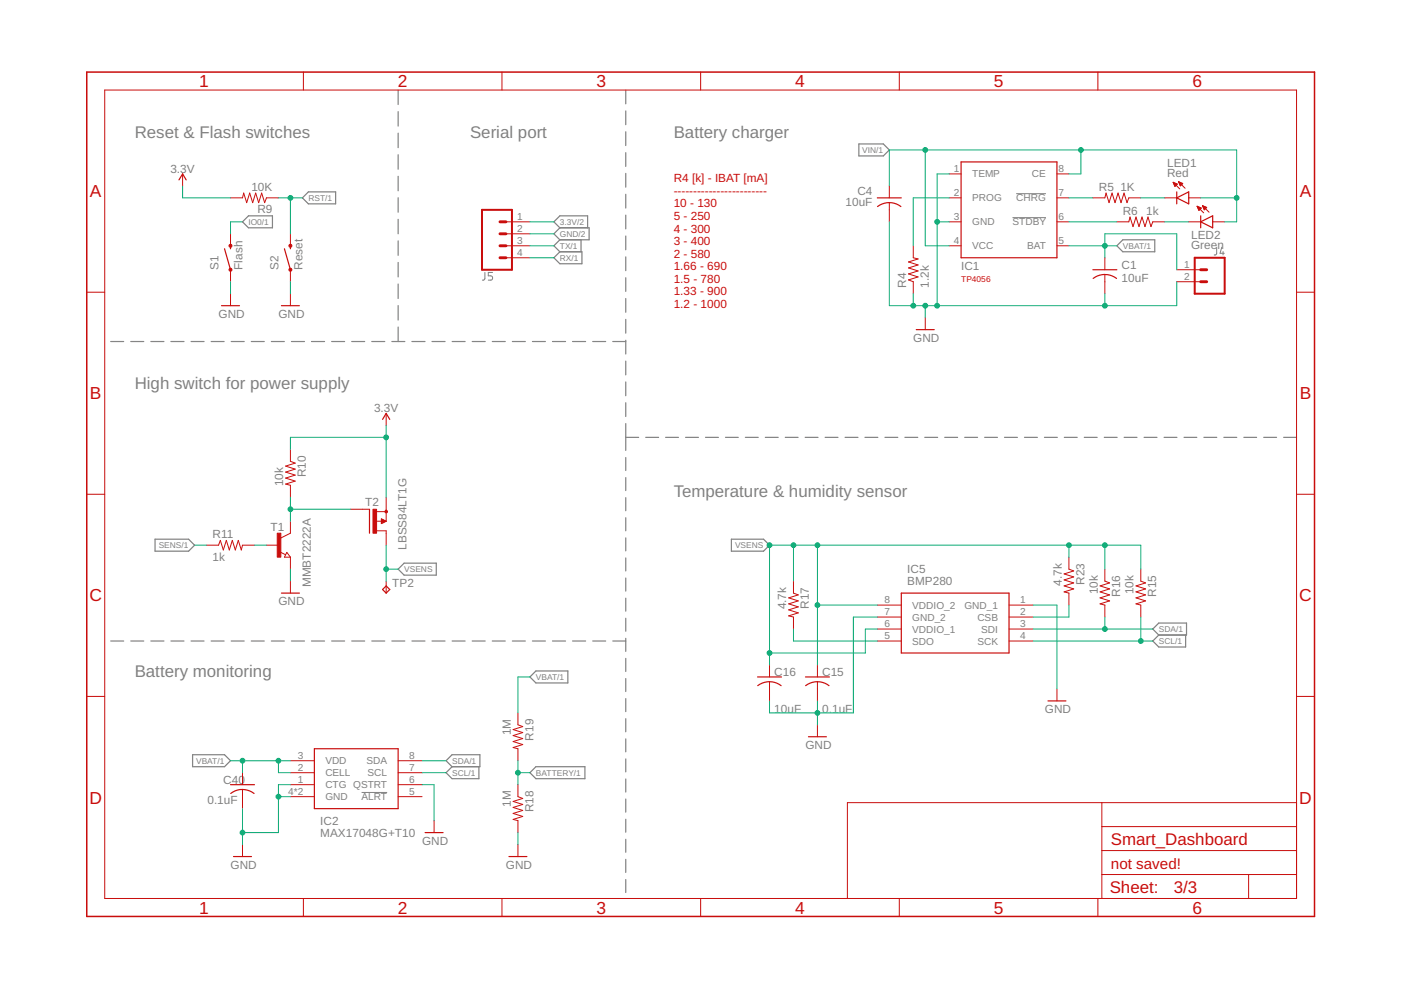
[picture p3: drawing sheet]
<svg xmlns="http://www.w3.org/2000/svg" width="297mm" height="210mm" viewBox="0 0 297 210" stroke-linecap="round" stroke-linejoin="round" font-family="sans-serif">
<g fill="none" stroke="#808080" stroke-width=".25">
<path d="M84.4 19.1v3.1M132.7 19.1v2.9M84.4 23.7v3M84.4 28.2v3.1M84.4 32.8v3.1M84.4 37.4v3M132.7 23.5v2.9M132.7 27.9v3M132.7 32.4v2.9M132.7 36.8v2.9M182.1 30.5h5.2l1.3 1.3-1.3 1.3h-5.2zM51.4 47l1.3-1.2h5.1v2.5h-5.1z"/>
<path d="M64.1 42l1.3-1.3h5.8v2.5h-5.8zM84.4 41.9v3.1M84.4 46.5v3.1M84.4 51.1v3M84.4 55.6v3.1M118.7 48.3l-1.3 1.3 1.3 1.2M118.7 48.3h6.2v2.5h-6.2M118.7 48.3l-1.3-1.3 1.3-1.2h5.9v2.5M118.7 53.4h4.7v2.5h-4.7l-1.3-1.2zM118.7 50.8l-1.3 1.3 1.3 1.3M123.2 50.8v2.6M132.7 41.2v2.9"/>
<path d="M132.7 45.6v2.9M132.7 50v3M132.7 54.5v2.9M132.7 58.9v2.9M238.1 50.8h6.7v2.6h-6.7l-1.3-1.3zM23.5 72.4h2.7M27.7 72.4h2.8M32 72.4h2.8M36.2 72.4h2.8M40.5 72.4h2.8M44.8 72.4h2.7M49 72.4h2.8"/>
<path d="M53.3 72.4h2.7M57.5 72.4h2.8M61.8 72.4h2.8M66 72.4h2.8M70.3 72.4h2.8M74.6 72.4h2.7M78.8 72.4h2.8M83.1 72.4h2.7M84.4 60.2v3.1M84.4 64.8v3.1M84.4 69.3v3.1M87.3 72.4h2.8"/>
<path d="M91.6 72.4h2.8M95.9 72.4h2.7M100.1 72.4h2.8M104.4 72.4h2.7M108.6 72.4h2.8M112.9 72.4h2.7M117.1 72.4h2.8M121.4 72.4h2.8M125.7 72.4h2.7M129.9 72.4h2.8M132.7 63.3v2.9M132.7 67.7v2.9"/>
<path d="M132.7 72.1v3M132.7 76.6v2.9M132.7 81v2.9M132.7 85.4v2.9M132.7 89.8v5.7M132.7 97v2.8M132.7 92.7h2.7M136.9 92.7h2.7M141.1 92.7h2.7M145.4 92.7h2.7M149.6 92.7h2.7M153.8 92.7h2.7"/>
<path d="M158 92.7h2.8M162.3 92.7h2.7M166.5 92.7h2.7M170.7 92.7h2.7M174.9 92.7h2.8M179.2 92.7h2.7M183.4 92.7h2.7M187.6 92.7h2.8M191.9 92.7h2.7M196.1 92.7h2.7M200.3 92.7h2.7M204.5 92.7h2.8"/>
<path d="M208.8 92.7h2.7M213 92.7h2.7M217.2 92.7h2.7M221.4 92.7h2.8M225.7 92.7h2.7M229.9 92.7h2.7M234.1 92.7h2.8M238.3 92.7h2.8M242.6 92.7h2.7M246.8 92.7h2.7M251 92.7h2.7M255.2 92.7h2.8"/>
<path d="M259.5 92.7h2.7M263.7 92.7h2.7M267.9 92.7h2.8M272.2 92.7h2.7M32.9 114.3h7.1l1.3 1.3-1.3 1.3h-7.1zM132.7 101.3v2.7M132.7 105.5v2.8M132.7 109.8v2.7M132.7 114v2.8M132.7 118.3v2.8M155.1 114.3h6.8l1.3 1.3-1.3 1.3h-6.8zM23.5 135.9h2.7"/>
<path d="M27.7 135.9h2.8M32 135.9h2.8M36.2 135.9h2.8M40.5 135.9h2.8M44.8 135.9h2.7M49 135.9h2.8M53.3 135.9h2.7M57.5 135.9h2.8M61.8 135.9h2.8M66 135.9h2.8M70.3 135.9h2.8M74.6 135.9h2.7"/>
<path d="M78.8 135.9h2.8M83.1 135.9h2.7M84.4 120.7l1.3-1.3h6.8v2.5h-6.8zM87.3 135.9h2.8M91.6 135.9h2.8M95.9 135.9h2.7M100.1 135.9h2.8M104.4 135.9h2.7M108.6 135.9h2.8M112.9 135.9h2.7M117.1 135.9h2.8M121.4 135.9h2.8"/>
<path d="M125.7 135.9h2.7M129.9 135.9h2.8M132.7 122.6v2.7M132.7 126.8v2.8M132.7 131.1v2.7M132.7 135.3v2.8M132.7 139.6v2.8M244.4 133.4l1.3-1.3h5.9v2.5h-5.9zM245.7 134.6l-1.3 1.3 1.3 1.3h5.7v-2.6M112.4 143.5l1.2-1.2h6.8v2.5h-6.8zM132.7 143.9v2.7M132.7 148.1v2.8"/>
<path d="M132.7 152.4v2.8M132.7 156.7v2.7M40.8 160h6.8l1.3 1.3-1.3 1.3h-6.8zM94.6 161.3l1.2-1.3h5.9v2.6h-5.9zM95.8 162.6l-1.2 1.2 1.2 1.3h5.7v-2.5M113.6 162.6h10.4v2.5h-10.4l-1.2-1.3zM132.7 160.9v2.8M132.7 165.2v2.7M132.7 169.4v2.8M132.7 173.7v2.7M132.7 177.9v2.8M132.7 182.2v2.8"/>
<path d="M132.7 186.5v2.7"/>
</g>
<path d="M102.8 57.8v1.4l-.2 .2h-.3M104.4 57.8h-.9v.7h.6a.46 .46 0 0 1 .3 .4 .46 .46 0 0 1-.3 .5h-.6M214.7 46.1h7.1M215.5 41.1h6.3M258 52.4l-.1 1.4-.5 .3M259 52.4l-.3 1.3h.9M259.3 53.3v.8M76.7 168h5.4" fill="none" stroke="#808080" stroke-width=".21"/>
<g fill="none" stroke="#c90d0c" stroke-width=".21">
<path d="M22.2 19.1h252.7v171.4h-252.7zM64.3 15.3v3.8M106.4 15.3v3.8M148.5 15.3v3.8M190.7 15.3v3.8M232.8 15.3v3.8M38.7 36.9v2.5M188.6 39.4v2.6M201.2 36.9h2.6M224.1 36.9h2.5M248.7 38.7l1.4 1.3M248.7 38.7l.9 .3-.5 .5z"/>
<path d="M248.8 38.7h.1M248.8 38.8h.4M248.9 39h.6M248.9 39.1h.7M249 39.2h.4M249 39.3h.3M249.1 39.4h.1M249.9 38.5l1.4 1.4M249.9 38.5l.9 .4-.5 .5zM249.9 38.6h.2M250 38.7h.3M250 38.8h.6"/>
<path d="M250.1 39h.6M250.1 39.1h.5M250.2 39.2h.3M250.2 39.3h.1M48.9 42h2.5l.3-1.1 .6 2.1 .6-2.1 .7 2.1 .6-2.1 .6 2.1 .7-2.1 .6 2.1 .4-1h2.5M48.9 49.6v2.5M48.9 57.2v2.5M61.6 49.6v2.5M61.6 57.2v2.5M107.3 47h5.1M107.3 52.1h5.1M107.3 49.6h5.1"/>
<path d="M107.3 54.7h5.1M188.6 43v4M193.6 52.1v2.6l1 .2-2 .6 2 .7-2 .6 2 .6-2 .7 2 .6-2 .7 1 .3v2.6M201.2 42h2.6M201.2 47h2.6M201.2 52.1h2.6M224.1 42h2.5M224.1 47h2.5M224.1 52.1h2.5M231.7 42h2.6l.2-1.1 .6 2.1 .7-2.1 .6 2.1 .6-2.1 .7 2.1 .6-2.1 .7 2.1 .3-1h2.6M234.3 54.7v2.5M234.3 58.2v4.1"/>
<path d="M236.8 47h2.5l.3-1 .6 2 .7-2 .6 2 .6-2 .7 2 .6-2 .6 2 .4-1h2.6M247 42h2.5M249.5 59.7h5.1M249.5 57.2h5.1M252 42h2.6M252 47h2.6M253.8 43.7l1.4 1.4M253.8 43.7l.9 .4-.5 .5zM253.8 43.8h.1M253.9 43.9h.3M253.9 44h.6M254 44.2h.7"/>
<path d="M254 44.3h.5M254.1 44.4h.3M254.1 44.5h.2M255 43.6l1.3 1.4M255 43.6l.8 .4-.5 .5zM255 43.7h.1M255 43.8h.4M255.1 43.9h.6M255.1 44h.7M255.2 44.2h.5M255.2 44.3h.3M255.3 44.4h.1"/>
<path d="M257.1 47h2.6M18.4 62h3.8M48.9 62.3v2.5M61.6 62.3v2.5M196.2 67.4v2.5M274.9 62h3.8M61.6 95.3v2.5l1 .4-2 .6 2 .7-2 .6 2 .6-2 .7 2 .6-2 .6 1 .3v2.5M81.9 87.7v2.5M18.4 104.8h3.8M43.8 115.6h2.5l.4-1 .6 2 .7-2 .6 2 .7-2 .6 2 .6-2 .7 2 .2-1h2.6M56.5 115.6h2.5M59.3 117l1.3 .6"/>
<path d="M60.8 117.1l.8 1h-1.3zM61.6 110.5v2.6l-2.1 1M61.6 118.1v2.6M74.3 108h3.9M79.3 112.5h2.6v3.1M79.3 110.5h2.6M79.3 108.5h2.6M80.9 110l1 .5-1 .5zM80.9 111h.1M80.9 110.8h.3M80.9 110.7h.5M80.9 110.6h.8"/>
<path d="M80.9 110.4h.7M80.9 110.2h.4M80.9 110.1h.2M81.9 105.4v5.1M226.6 118.1v2.6l1 .4-2 .6 2 .6-2 .7 2 .6-2 .6 2 .7-2 .6 1 .3v2.5M274.9 104.8h3.8M61.6 123.2v2.6M81.9 123.2v2.6M168.2 123.2v2.6l1 .3-2 .7 2 .6-2 .6 2 .7-2 .6 2 .6-2 .7 1 .2v2.6M186 128.3h5.1M186 130.8h5.1M186 133.4h5.1"/>
<path d="M186 135.9h5.1M213.9 128.3h5.1M213.9 130.8h5.1M213.9 133.4h5.1M213.9 135.9h5.1M234.3 120.7v2.5l1 .4-2.1 .6 2.1 .7-2.1 .6 2.1 .6-2.1 .7 2.1 .6-2.1 .6 1.1 .3v2.5M241.9 120.7v2.5l1 .4-2 .6 2 .7-2 .6 2 .6-2 .7 2 .6-2 .6 1 .3v2.5M18.4 147.7h3.8M109.8 151.2v2.5l1 .4-2 .6 2 .6-2 .7 2 .6-2 .6 2 .7-2 .6 1 .2v2.6M163.2 141v2.5M163.2 144.5v4.1M173.3 141v2.5"/>
<path d="M173.3 144.5v4.1M173.3 153.7v2.5M224.1 146.1v2.5M274.9 147.7h3.8M51.4 163.8v2.6M51.4 167.4v4M51.4 179.1v2.5M61.6 166.4h5.1M61.6 163.8h5.1M61.6 161.3h5.1M61.6 168.9h5.1M84.4 166.4h5.1"/>
<path d="M84.4 163.8h5.1M84.4 161.3h5.1M84.4 168.9h5.1M92 174v2.5M109.8 166.4v2.5l1 .4-2 .6 2 .7-2 .6 2 .6-2 .7 2 .6-2 .6 1 .3v2.5M109.8 179.1v2.5M233.6 170.2v20.3M233.6 175.3h41.3M274.9 170.2h-95.2v20.3M64.3 190.5v3.8M106.4 190.5v3.8M148.5 190.5v3.8"/>
<path d="M190.7 190.5v3.8M232.8 190.5v3.8M233.6 185.4h41.3M233.6 180.3h41.3M264.7 185.4v5.1"/>
</g>
<path d="M18.4 15.3h260.3v179h-260.3z" fill="none" stroke="#c90d0c" stroke-width=".32"/>
<g fill="#c90d0c" stroke="#c90d0c" stroke-width=".21">
<path d="M58.8 113.1h.7v5h-.7z"/>
<path d="M79.1 108h.7v5.1h-.7z"/>
</g>
<g fill="#c90d0c" stroke="#c90d0c" stroke-width=".21">
<path d="M81.7 108.3h.4v.4h-.4z" fill-rule="evenodd"/>
<circle cx="61.6" cy="57.2" r=".33"/>
<circle cx="61.6" cy="52.1" r=".33"/>
<circle cx="48.9" cy="57.2" r=".33"/>
<circle cx="48.9" cy="52.1" r=".33"/>
</g>
<g fill="none" stroke="#c90d0c" stroke-width=".25">
<path d="M38 38.1l.7-1.2 .8 1.2M203.8 34.3h20.3v20.4h-20.3zM47.6 52.7l1.3 4.5M48.9 52.1v.6M60.3 52.7l1.3 4.5M61.6 52.1v.6M186 42h5.1M188.6 42.9l-1.6 .4-.9 .5M188.6 43l1.5 .3 .9 .5M231.7 57.2h5.1M231.8 59a4 4 0 0 1 4.9 0M249.5 42l2.5-1.3v2.5z"/>
<path d="M249.5 40.7v2.5M254.6 47l2.5-1.2v2.5zM254.6 45.8v2.5M47 64.8h3.8M59.7 64.8h3.8M194.3 69.9h3.8M81.1 88.9l.8-1.2 .7 1.2M78.3 108v5.1M59.7 125.8h3.8M81.1 125l.8-.8 .7 .8-.7 .8zM191.1 125.8h22.8v12.7h-22.8zM66.7 158.7h17.7v12.7h-17.7z"/>
<path d="M160.6 143.5h5.1M160.7 145.4a4 4 0 0 1 4.9 0M170.8 143.5h5.1M170.8 145.4a4 4 0 0 1 5 0M171.4 156.2h3.8M222.2 148.6h3.8M48.9 166.4h5.1M48.9 168.2a4 4 0 0 1 5 0M90.1 176.5h3.8M49.5 181.6h3.8M107.9 181.6h3.8"/>
</g>
<path d="M102.2 44.5h6.3v12.7h-6.3zM253.3 54.7h6.4v7.6h-6.4z" fill="none" stroke="#c90d0c" stroke-width=".42"/>
<path d="M106 52.1h1.3M106 49.6h1.3M106 47h1.3M106 54.7h1.3M254.6 57.2h1.2M254.6 59.7h1.2" fill="none" stroke="#c90d0c" stroke-width=".61"/>
<g fill="none" stroke="#0dab76" stroke-width=".21">
<path d="M38.7 39.4v2.6h10.2M188.6 39.4v-7.6h73.6v15.2h-2.5M196.2 31.8v20.3h5M201.2 36.9h-2.5v27.9M229.2 31.8v5.1h-2.6M48.9 59.7v2.6M51.4 47h-2.5v2.6M59 42h5.1M61.6 42v7.6M61.6 59.7v2.6M112.4 47h5M112.4 49.6h5"/>
<path d="M112.4 52.1h5M112.4 54.7h5M188.6 47v17.8h60.9v-5.1M198.7 47h2.5M201.2 42h-7.6v10.1M226.6 47h10.2M226.6 42h5.1M226.6 52.1h10.2M234.3 54.7v-5.1h15.2v7.6M241.9 42h5.1M247 47h5M254.6 42h7.6"/>
<path d="M193.6 62.3v2.5M196.2 64.8v2.6M234.3 62.3v2.5M81.9 92.7h-20.3v2.6M81.9 90.2v15.2M41.3 115.6h2.5M54 115.6h2.5M61.6 105.4v5.1M61.6 108h12.7M81.9 115.6v7.6M168.2 115.6v7.6M173.3 115.6v25.4"/>
<path d="M226.6 115.6v2.5M234.3 115.6v5.1M61.6 120.7v2.5M81.9 120.7h2.5M168.2 133.4v2.5h17.8M173.3 128.3h12.7M186 130.8h-5.1v20.4h-17.7v-2.6M186 133.4h-2.5v5.1h-20.3M219 128.3h5.1v17.8M219 133.4h25.4M219 135.9h25.4M226.6 128.3v2.5h-7.6"/>
<path d="M234.3 130.8v2.6M241.9 120.7v-5.1h-78.7v25.4M241.9 130.8v5.1M112.4 143.5h-2.6v7.7M173.3 148.6v5.1M48.9 161.3h12.7M51.4 161.3v2.5M51.4 171.4v7.7M59 168.9h2.6M59 161.3v2.5h2.6M61.6 166.4h-2.6v10.1h-7.6M89.5 166.4h2.5v7.6"/>
<path d="M89.5 163.8h5.1M89.5 161.3h5.1M109.8 161.3v5.1M109.8 176.5v2.6M109.8 163.8h2.6"/>
</g>
<g fill="#0dab76" stroke="#0dab76" stroke-width=".21">
<circle cx="173.3" cy="151.2" r=".51"/>
<circle cx="196.2" cy="64.8" r=".51"/>
<circle cx="198.7" cy="64.8" r=".51"/>
<circle cx="193.6" cy="64.8" r=".51"/>
<circle cx="234.3" cy="64.8" r=".51"/>
<circle cx="198.7" cy="47" r=".51"/>
<circle cx="51.4" cy="176.5" r=".51"/>
<circle cx="59" cy="168.9" r=".51"/>
<circle cx="81.9" cy="120.7" r=".51"/>
<circle cx="168.2" cy="115.6" r=".51"/>
<circle cx="234.3" cy="115.6" r=".51"/>
<circle cx="226.6" cy="115.6" r=".51"/>
<circle cx="173.3" cy="115.6" r=".51"/>
<circle cx="163.2" cy="115.6" r=".51"/>
<circle cx="173.3" cy="128.3" r=".51"/>
<circle cx="163.2" cy="138.5" r=".51"/>
<circle cx="81.9" cy="92.7" r=".51"/>
<circle cx="61.6" cy="108" r=".51"/>
<circle cx="241.9" cy="135.9" r=".51"/>
<circle cx="234.3" cy="133.4" r=".51"/>
<circle cx="109.8" cy="163.8" r=".51"/>
<circle cx="234.3" cy="52.1" r=".51"/>
<circle cx="51.4" cy="161.3" r=".51"/>
<circle cx="59" cy="161.3" r=".51"/>
<circle cx="262.2" cy="42" r=".51"/>
<circle cx="196.2" cy="31.8" r=".51"/>
<circle cx="229.2" cy="31.8" r=".51"/>
<circle cx="61.6" cy="42" r=".51"/>
</g>
<g font-size="3.7" fill="#c90d0c">
<text x="42.2" y="18.5">1</text>
<text x="84.4" y="18.5">2</text>
<text x="126.5" y="18.5">3</text>
<text x="168.6" y="18.5">4</text>
<text x="210.7" y="18.5">5</text>
<text x="252.8" y="18.5">6</text>
<text x="19.1" y="41.8">A</text>
<text x="275.6" y="41.8">A</text>
<text x="19.1" y="84.7">B</text>
<text x="275.6" y="84.7">B</text>
<text x="19" y="127.5">C</text>
<text x="275.5" y="127.5">C</text>
<text x="19" y="170.4">D</text>
<text x="275.5" y="170.4">D</text>
<text x="42.2" y="193.7">1</text>
<text x="84.4" y="193.7">2</text>
<text x="126.5" y="193.7">3</text>
<text x="168.6" y="193.7">4</text>
<text x="210.7" y="193.7">5</text>
<text x="252.8" y="193.7">6</text>
</g>
<g font-size="3.6" fill="#808080">
<text x="28.6" y="29.3">Reset &amp; Flash switches</text>
<text x="99.7" y="29.3">Serial port</text>
<text x="142.8" y="29.3">Battery charger</text>
<text x="28.6" y="82.6">High switch for power supply</text>
<text x="142.8" y="105.4">Temperature &amp; humidity sensor</text>
<text x="28.6" y="143.5">Battery monitoring</text>
</g>
<g font-size="3.6" fill="#c90d0c">
<text x="235.5" y="179.1">Smart_Dashboard</text>
<text x="235.3" y="189.4">Sheet:</text>
<text x="248.9" y="189.2">3/3</text>
</g>
<text font-size="3.2" fill="#c90d0c" x="235.5" y="184.2">not saved!</text>
<g font-size="2.5" fill="#808080">
<text x="247.5" y="35.3">LED1</text>
<text x="36.1" y="36.6">3.3V</text>
<text x="53.3" y="40.4">10K</text>
<text x="181.8" y="41.3">C4</text>
<text x="233" y="40.5">R5</text>
<text x="237.5" y="40.4">1K</text>
<text x="247.5" y="37.5">Red</text>
<text x="54.6" y="45.2">R9</text>
<text x="179.3" y="43.6">10uF</text>
<text x="238.1" y="45.5">R6</text>
<text x="243" y="45.5">1k</text>
<text x="252.5" y="52.7">Green</text>
<text x="252.5" y="50.6">LED2</text>
<text x="46.3" y="57.2" transform="rotate(-90 46.3 57.2)">S1</text>
<text x="51.4" y="57.2" transform="rotate(-90 51.4 57.2)">Flash</text>
<text x="59" y="57.2" transform="rotate(-90 59 57.2)">S2</text>
<text x="64.1" y="57.2" transform="rotate(-90 64.1 57.2)">Reset</text>
<text x="203.8" y="57.2">IC1</text>
<text x="237.8" y="59.9">10uF</text>
<text x="237.8" y="57.1">C1</text>
<text x="192.1" y="61" transform="rotate(-90 192.1 61)">R4</text>
<text x="196.9" y="61" transform="rotate(-90 196.9 61)">1.2k</text>
<text x="46.3" y="67.3">GND</text>
<text x="59" y="67.3">GND</text>
<text x="193.6" y="72.4">GND</text>
<text x="79.3" y="87.4">3.3V</text>
<text x="64.8" y="101.1" transform="rotate(-90 64.8 101.1)">R10</text>
<text x="60" y="103.1" transform="rotate(-90 60 103.1)">10k</text>
<text x="77.4" y="107.2">T2</text>
<text x="57.4" y="112.5">T1</text>
<text x="45.1" y="118.9">1k</text>
<text x="45.1" y="114.1">R11</text>
<text x="86.2" y="116.6" transform="rotate(-90 86.2 116.6)">LBSS84LT1G</text>
<text x="65.9" y="124.5" transform="rotate(-90 65.9 124.5)">MMBT2222A</text>
<text x="83.2" y="124.5">TP2</text>
<text x="192.4" y="124.1">BMP280</text>
<text x="192.4" y="121.6">IC5</text>
<text x="225.1" y="124.1" transform="rotate(-90 225.1 124.1)">4.7k</text>
<text x="229.9" y="124" transform="rotate(-90 229.9 124)">R23</text>
<text x="232.7" y="126" transform="rotate(-90 232.7 126)">10k</text>
<text x="240.4" y="126" transform="rotate(-90 240.4 126)">10k</text>
<text x="59" y="128.3">GND</text>
<text x="166.7" y="129.2" transform="rotate(-90 166.7 129.2)">4.7k</text>
<text x="171.5" y="129.1" transform="rotate(-90 171.5 129.1)">R17</text>
<text x="237.5" y="126.5" transform="rotate(-90 237.5 126.5)">R16</text>
<text x="245.2" y="126.5" transform="rotate(-90 245.2 126.5)">R15</text>
<text x="164.2" y="143.4">C16</text>
<text x="174.3" y="143.4">C15</text>
<text x="108.3" y="155.9" transform="rotate(-90 108.3 155.9)">1M</text>
<text x="164.2" y="151.3">10uF</text>
<text x="174.3" y="151.3">0.1uF</text>
<text x="221.6" y="151.1">GND</text>
<text x="113.1" y="157" transform="rotate(-90 113.1 157)">R19</text>
<text x="170.8" y="158.8">GND</text>
<text x="47.3" y="166.3">C40</text>
<text x="44" y="170.6">0.1uF</text>
<text x="108.3" y="171.1" transform="rotate(-90 108.3 171.1)">1M</text>
<text x="113.1" y="172.2" transform="rotate(-90 113.1 172.2)">R18</text>
<text x="67.9" y="177.4">MAX17048G+T10</text>
<text x="67.9" y="174.9">IC2</text>
<text x="89.5" y="179.1">GND</text>
<text x="48.9" y="184.2">GND</text>
<text x="107.3" y="184.2">GND</text>
</g>
<g font-size="2.5" fill="#c90d0c">
<text x="142.8" y="38.6">R4 [k] - IBAT [mA]</text>
<text x="142.8" y="41.3">------------------------</text>
<text x="142.8" y="44">10 - 130</text>
<text x="142.8" y="46.6">5 - 250</text>
<text x="142.8" y="49.3">4 - 300</text>
<text x="142.8" y="52">3 - 400</text>
<text x="142.8" y="54.7">2 - 580</text>
<text x="142.8" y="57.3">1.66 - 690</text>
<text x="142.8" y="60">1.5 - 780</text>
<text x="142.8" y="62.7">1.33 - 900</text>
<text x="142.8" y="65.3">1.2 - 1000</text>
</g>
<g font-size="2.1" fill="#808080">
<text x="202.2" y="36.5">1</text>
<text x="202.2" y="41.6">2</text>
<text x="206.1" y="37.6">TEMP</text>
<text x="218.8" y="37.6">CE</text>
<text x="224.5" y="41.6">7</text>
<text x="224.5" y="36.5">8</text>
<text x="109.6" y="46.7">1</text>
<text x="202.2" y="46.7">3</text>
<text x="206.1" y="42.7">PROG</text>
<text x="206.1" y="47.8">GND</text>
<text x="214.7" y="47.8">STDBY</text>
<text x="215.5" y="42.7">CHRG</text>
<text x="224.5" y="46.7">6</text>
<text x="109.6" y="49.2">2</text>
<text x="109.6" y="51.8">3</text>
<text x="202.2" y="51.8">4</text>
<text x="206.1" y="52.9">VCC</text>
<text x="217.8" y="52.9">BAT</text>
<text x="224.5" y="51.8">5</text>
<text x="109.6" y="54.3">4</text>
<text x="251.1" y="59.4">2</text>
<text x="251.1" y="56.8">1</text>
<text x="187.6" y="130.5">7</text>
<text x="187.6" y="127.9">8</text>
<text x="193.4" y="131.6">GND_2</text>
<text x="193.4" y="129">VDDIO_2</text>
<text x="204.5" y="129">GND_1</text>
<text x="207.2" y="131.6">CSB</text>
<text x="216.3" y="127.9">1</text>
<text x="216.3" y="130.5">2</text>
<text x="187.6" y="135.5">5</text>
<text x="187.6" y="133">6</text>
<text x="193.4" y="136.7">SDO</text>
<text x="193.4" y="134.1">VDDIO_1</text>
<text x="207.2" y="136.7">SCK</text>
<text x="208" y="134.1">SDI</text>
<text x="216.3" y="133">3</text>
<text x="216.3" y="135.5">4</text>
<text x="63.1" y="160.9">3</text>
<text x="86.8" y="160.9">8</text>
<text x="63.1" y="166">1</text>
<text x="63.1" y="163.5">2</text>
<text x="69" y="167.1">CTG QSTRT</text>
<text x="69" y="164.6">CELL</text>
<text x="69" y="162.1">VDD</text>
<text x="77.7" y="162.1">SDA</text>
<text x="77.9" y="164.6">SCL</text>
<text x="86.8" y="163.5">7</text>
<text x="86.8" y="166">6</text>
<text x="61.1" y="168.6">4*2</text>
<text x="69" y="169.7">GND</text>
<text x="76.7" y="169.7">ALRT</text>
<text x="86.8" y="168.6">5</text>
</g>
<g font-size="1.8" fill="#808080">
<text x="182.8" y="32.4">VIN/1</text>
<text x="52.7" y="47.7">IO0/1</text>
<text x="65.4" y="42.6">RST/1</text>
<text x="118.7" y="47.7">3.3V/2</text>
<text x="118.7" y="50.2">GND/2</text>
<text x="118.7" y="52.7">TX/1</text>
<text x="238.1" y="52.7">VBAT/1</text>
<text x="118.7" y="55.3">RX/1</text>
<text x="33.7" y="116.2">SENS/1</text>
<text x="155.8" y="116.2">VSENS</text>
<text x="85.7" y="121.3">VSENS</text>
<text x="245.7" y="136.5">SCL/1</text>
<text x="245.7" y="134">SDA/1</text>
<text x="113.6" y="144.2">VBAT/1</text>
<text x="41.6" y="161.9">VBAT/1</text>
<text x="95.9" y="161.9">SDA/1</text>
<text x="95.9" y="164.5">SCL/1</text>
<text x="113.6" y="164.5">BATTERY/1</text>
</g>
<text font-size="1.8" fill="#c90d0c" x="203.8" y="59.7">TP4056</text>
</svg>
